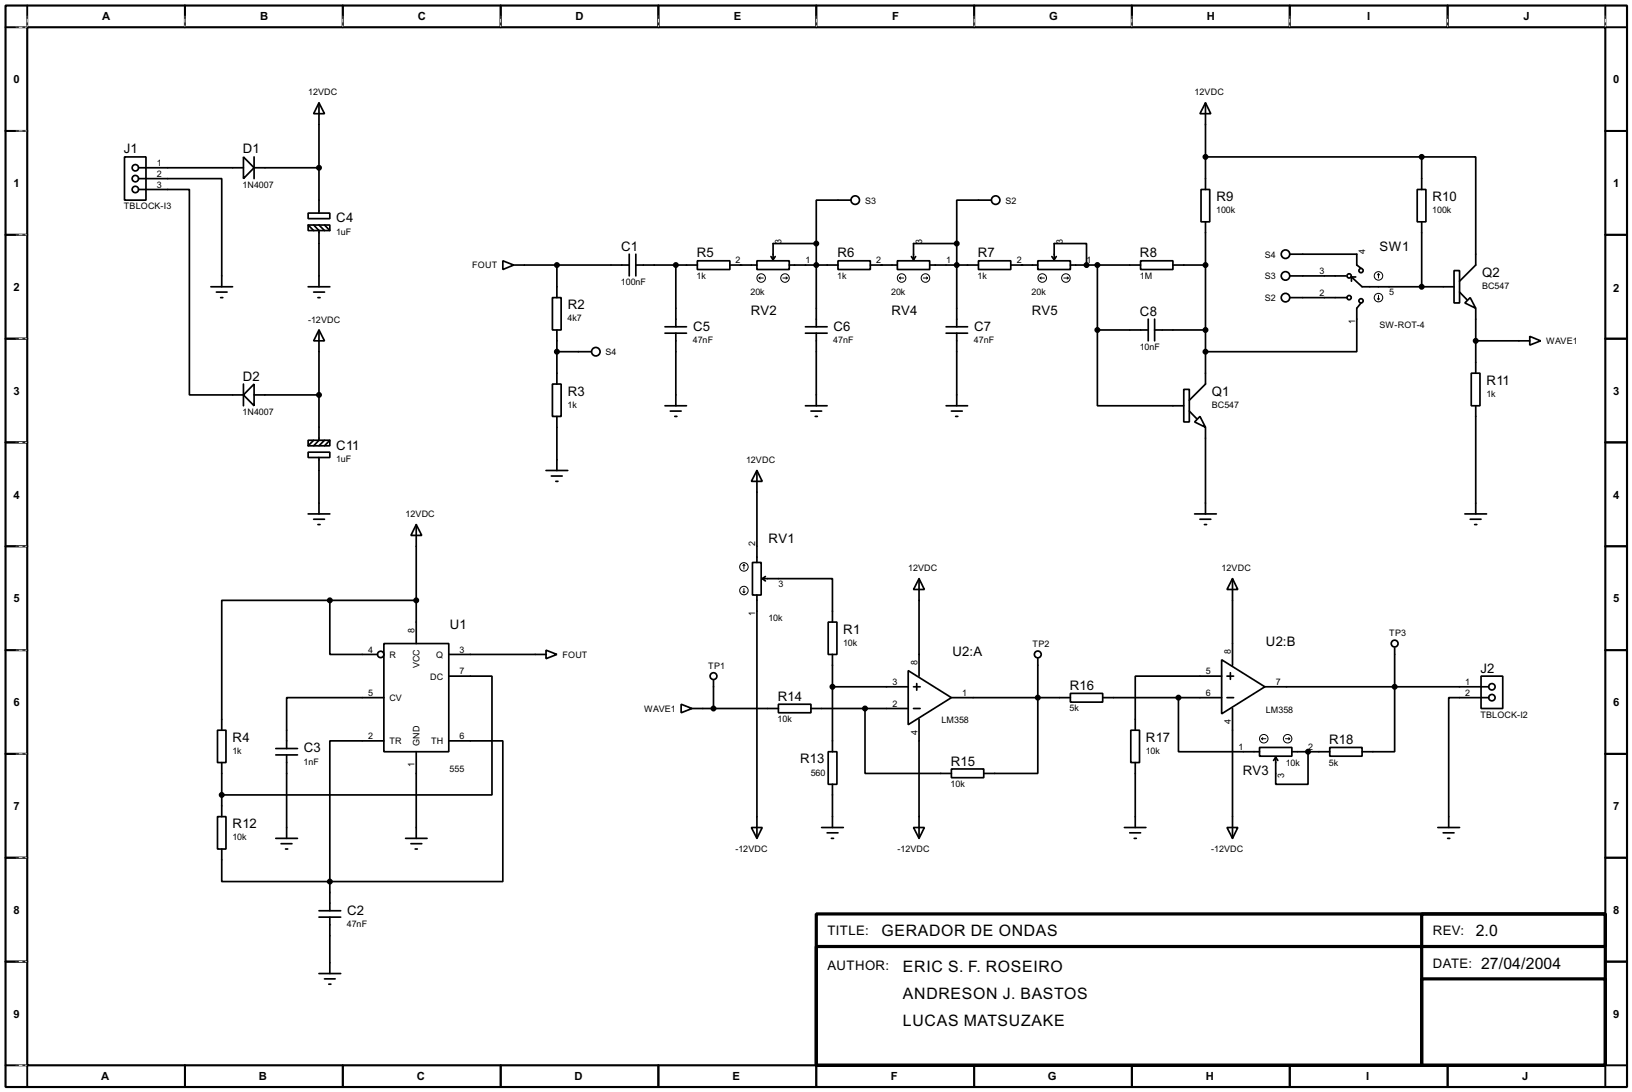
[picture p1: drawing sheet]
<svg xmlns="http://www.w3.org/2000/svg" width="383mm" height="256mm" viewBox="0 0 383 256" stroke-linecap="round" stroke-linejoin="round" font-family="sans-serif">
<path d="M1.3 1.3h381v254h-381zM6.4 6.4h370.8v243.8h-370.8z" fill="none" stroke="#000" stroke-width=".5"/>
<g fill="none" stroke="#000" stroke-width=".45">
<path d="M6.4 1.3v5.1h-5.1M43.5 1.3v5.1M80.6 1.3v5.1M117.7 1.3v5.1M154.7 1.3v5.1M191.8 1.3v5.1M228.9 1.3v5.1M266 1.3v5.1M303.1 1.3v5.1M340.2 1.3v5.1M377.2 1.3v5.1h5.1M1.3 30.8h5.1"/>
<path d="M377.2 30.8h5.1M1.3 55.2h5.1M377.2 55.2h5.1M1.3 79.6h5.1M377.2 79.6h5.1M1.3 103.9h5.1M377.2 103.9h5.1M1.3 128.3h5.1M377.2 128.3h5.1M1.3 152.7h5.1M377.2 152.7h5.1M1.3 177.1h5.1"/>
<path d="M377.2 177.1h5.1M1.3 201.5h5.1M377.2 201.5h5.1M1.3 225.9h5.1M377.2 225.9h5.1M1.3 250.2h5.1v5.1M43.5 250.2v5.1M80.6 250.2v5.1M117.7 250.2v5.1M154.7 250.2v5.1M191.8 250.2v5.1M228.9 250.2v5.1"/>
<path d="M266 250.2v5.1M303.1 250.2v5.1M340.2 250.2v5.1M382.3 250.2h-5.1v5.1"/>
</g>
<g fill="none" stroke="#fff" stroke-width=".23">
<path d="M3.9 6.4h2.3M6.4 3.9v2.3M43.5 3.9v2.3M80.6 3.9v2.3M117.7 3.9v2.3M154.7 3.9v2.3M191.8 3.9v2.3M228.9 3.9v2.3M266 3.9v2.3M303.1 3.9v2.3M340.2 3.9v2.3M377.2 3.9v2.3"/>
<path d="M3.9 30.8h2.3M3.9 55.2h2.3M3.9 79.6h2.3M3.9 103.9h2.3M3.9 128.3h2.3M3.9 152.7h2.3M3.9 177.1h2.3M3.9 201.5h2.3M3.9 225.9h2.3M3.9 250.2h2.3"/>
</g>
<g fill="none" stroke="#000" stroke-width=".23" stroke-dasharray=".5 1">
<path d="M3.9 6.4h2.3M6.4 3.9v2.3M43.5 3.9v2.3M80.6 3.9v2.3M117.7 3.9v2.3M154.7 3.9v2.3M191.8 3.9v2.3M228.9 3.9v2.3M266 3.9v2.3M303.1 3.9v2.3M340.2 3.9v2.3M377.2 3.9v2.3"/>
<path d="M3.9 30.8h2.3M3.9 55.2h2.3M3.9 79.6h2.3M3.9 103.9h2.3M3.9 128.3h2.3M3.9 152.7h2.3M3.9 177.1h2.3M3.9 201.5h2.3M3.9 225.9h2.3M3.9 250.2h2.3"/>
</g>
<path d="M191.8 214.7h185.4v35.5h-185.4zM334.1 214.7h43.1v7.6h-43.1zM191.8 222.3h142.3v27.9h-142.3zM334.1 229.9h43.1v20.3h-43.1z" fill="none" stroke="#000" stroke-width=".75"/>
<g fill="none" stroke="#000" stroke-width=".4">
<path d="M29.3 36.9h5v10.1h-5zM32.6 39.4h24.6M57.2 36.9l2.5 2.5-2.5 2.6zM59.7 39.4h15.3M59.7 36.9v5.1M75 24.2l1.3 2.5h-2.6zM75 24.2v25.9M283.3 24.2l1.2 2.5h-2.5zM283.3 24.2v20.3M283.3 36.9h50.8M334.1 36.9h12.7v25.4l-3.8 3.8M334.1 36.9v7.6"/>
<path d="M32.6 42h19.5v25.4M32.6 44.5h11.9v48.3h12.7M72.4 50.1h5.1v1.3h-5.1zM72.4 52.9h5.1v1.3h-5.1zM72.4 52.9l1.3 1.3M73.7 52.9l1.3 1.3v13.2M75 52.9l1.3 1.3M76.3 52.9l1.2 1.3M147.9 59.7v5.1M149.4 59.7v5.1M191.8 57.2v19.6M191.8 57.2h-10.1v3.8"/>
<path d="M200 47h-8.2v10.2M224.8 57.2v19.6M224.8 57.2h-10.1v3.8M233 47h-8.2v10.2M282.2 44.5h2.1v7.6h-2.1zM283.3 52.1v38.1l-3.8 3.8M303.1 59.7h15.7v2.6l1 .7M333 44.5h2.1v7.6h-2.1zM334.1 52.1v15.3M49.6 67.4h5.1M50.9 68.6h2.5M51.9 69.9h.5"/>
<path d="M72.4 67.4h5.1M73.7 68.6h2.6M74.7 69.9h.5M75 77.5l1.3 2.6h-2.6zM75 77.5v25.9l-1.3 1.3M118.2 61.3l2.5 1-2.5 1zM120.7 62.3h27.2M129.8 69.9h2.1v7.6h-2.1zM130.9 62.3v7.6M130.9 77.5v12.7M149.4 62.3h14.5M156.3 76.8h5"/>
<path d="M156.3 78.3h5M158.8 62.3v14.5M158.8 78.3v17M163.9 61.3h7.6v2h-7.6zM171.5 62.3h6.4M177.9 61.3h7.6v2h-7.6zM181.2 60.3l.5 .7M182.2 60.3l-.5 .7M185.5 62.3h11.4M189.3 76.8h5.1M189.3 78.3h5.1M191.8 78.3v17"/>
<path d="M196.9 61.3h7.6v2h-7.6zM204.5 62.3h6.4M210.9 61.3h7.6v2h-7.6zM214.2 60.3l.5 .7M215.2 60.3l-.5 .7M218.5 62.3h11.4M222.3 76.8h5.1M222.3 78.3h5.1M224.8 78.3v17M229.9 61.3h7.6v2h-7.6zM237.5 62.3h6.4M243.9 61.3h7.6v2h-7.6z"/>
<path d="M247.2 60.3l.5 .7M247.7 61v-3.8h7.6v5.1M248.2 60.3l-.5 .7M251.5 62.3h16.5M257.9 77.5v17.8h20.3M257.9 77.5h11.9M257.9 62.3v15.2M268 61.3h7.6v2h-7.6zM269.8 75v5.1M271.3 77.5h12M271.3 75v5.1M275.6 62.3h7.7"/>
<path d="M303.1 69.9h13.4M303.1 64.8h13.2M317.6 65.1l2.5 2.3h21.6M317.6 65.1v1M317.6 65.1h1M319.8 71.2l-1 1.2v10.2h-35.5M341.7 63.6h1.3v7.6h-1.3zM343 68.6l1.7 1.8M344.2 71.2l1.3-1.3 1.3 2.5zM346.8 72.4v15.3M359.5 79l2.5 1.1-2.5 1zM57.2 90.2v5.1"/>
<path d="M59.7 90.2v5.1l-2.5-2.5zM59.7 92.8h15.3M129.8 90.2h2.1v7.6h-2.1zM130.9 97.8v12.7M130.9 82.6h8.1M156.3 95.3h5M157.5 96.6h2.6M158.6 97.8h.5M189.3 95.3h5.1M190.6 96.6h2.5M191.6 97.8h.5M222.3 95.3h5.1"/>
<path d="M223.6 96.6h2.5M224.6 97.8h.5M278.2 91.5h1.3v7.6h-1.3zM279.5 96.6l1.7 1.8M282 97.8l1.3 2.6-2.6-1.3zM345.7 87.7h2.1v7.6h-2.1zM346.8 95.3v25.4M346.8 80.1h12.7M72.4 106.2h5.1v1.3h-5.1zM72.4 103.4h5.1v1.3h-5.1zM73.7 103.4l-1.3 1.3M75 107.5v13.2"/>
<path d="M76.3 103.4l-1.3 1.3M77.5 103.4l-1.2 1.3M128.3 110.5h5.1M129.6 111.8h2.5M130.6 113.1h.5M177.9 110.5l1.2 2.6h-2.5zM177.9 110.5v21.6M283.3 100.4v20.3M72.4 120.7h5.1M73.7 122h2.6M74.7 123.2h.5M97.8 123.2l1.3 2.6h-2.5z"/>
<path d="M97.8 123.2v28M176.8 132.1h2.1v7.7h-2.1zM177.9 139.8v57.1M179.1 135.9h16.5v10.2M179.1 135.9l.8 .6M179.9 135.4l-.8 .5M216 135.9l1.2 2.6h-2.5zM216 135.9v22.9M280.7 120.7h5.1M282 122h2.5M283 123.2h.5M289.6 135.9l1.3 2.6h-2.6z"/>
<path d="M289.6 135.9v20.4M344.2 120.7h5.1M345.5 122h2.5M346.5 123.2h.5M77.5 141v12.7h11.2M77.5 141h-25.4v30.5M77.5 141h20.3M90.2 151.2h15.3v25.4h-15.3zM105.5 158.8h10.1v27.9h-63.5M105.5 153.7h22.8M128.3 152.7l2.6 1-2.6 1zM167.7 159.8v6.6"/>
<path d="M194.6 146.1h2.1v7.6h-2.1zM195.6 153.7v22.9M213.4 157.5l10.2 6.4-10.2 6.3zM243.9 154.7v27h-12.7M287.1 155l10.1 6.3-10.1 6.4zM287.1 158.8h-20.3v12.7M288.3 158.8h1.6M289.1 158v1.6M327.7 152.2v24.4h-7.6M348 158.8h5.1v7.6h-5.1zM51.1 171.5h2v7.6h-2zM52.1 179.1v12.7"/>
<path d="M64.8 175.8h5.1M64.8 177.3h5.1M67.4 177.3v19.6M90.2 174h-12.7v33.1M90.2 163.9h-22.8v11.9M97.8 176.6v20.3M105.5 174h12.7v33.1h-40.7M160.1 165.4l2.5 1-2.5 1zM162.6 166.4h20.3M182.9 165.4h7.7v2h-7.7zM190.6 166.4h22.8M194.6 176.6h2.1v7.6h-2.1z"/>
<path d="M195.6 161.3h17.8M203.3 166.4v15.3h20.3M214.7 161.3h1.5M214.7 166.4h1.5M215.4 160.6v1.5M216 169v27.9M223.6 163.9h27.9M251.5 162.9h7.6v2h-7.6zM259.1 163.9h28M265.7 171.5h2.1v7.6h-2.1zM266.8 179.1v15.3M276.9 163.9v12.7h19.1"/>
<path d="M288.3 163.9h1.6M289.6 166.4v30.5M296 175.6h7.6v2h-7.6zM297.2 161.3h52.6M299.8 177.9l-.5 .7M299.8 177.9l.5 .7M303.6 176.6h8.9M307.4 176.6v7.6h-7.6v-6.3M312.5 175.6h7.6v2h-7.6zM349.8 163.9h-9.4v30.5M51.1 191.8h2v7.6h-2zM52.1 199.4v7.7h25.4"/>
<path d="M64.8 196.9h5.1M66.1 198.2h2.5M67.1 199.4h.5M95.3 196.9h5.1M96.6 198.2h2.5M97.6 199.4h.5M176.6 194.4h2.5l-1.2 2.5zM193.1 194.4h5.1M194.4 195.6h2.5M195.4 196.9h.5M195.6 184.2v10.2M214.7 194.4h2.5l-1.2 2.5z"/>
<path d="M223.6 180.6h7.6v2.1h-7.6zM264.2 194.4h5.1M265.5 195.6h2.5M266.5 196.9h.5M288.3 194.4h2.6l-1.3 2.5zM337.9 194.4h5.1M339.1 195.6h2.6M340.2 196.9h.5M75 213.9h5.1M75 215.4h5.1M77.5 207.1v6.8M77.5 215.4v13.3"/>
<path d="M75 228.7h5.1M76.3 229.9h2.5M77.3 231.2h.5"/>
<circle cx="31.8" cy="39.4" r=".75"/>
<circle cx="31.8" cy="44.5" r=".75"/>
<circle cx="31.8" cy="42" r=".75"/>
<circle cx="200.9" cy="47" r="1"/>
<circle cx="233.9" cy="47" r="1"/>
<circle cx="302" cy="59.7" r="1"/>
<circle cx="302" cy="69.9" r="1"/>
<circle cx="302" cy="64.8" r="1"/>
<circle cx="317" cy="69.9" r=".5"/>
<circle cx="317" cy="64.8" r=".5"/>
<circle cx="319.8" cy="63.6" r=".5"/>
<circle cx="319.8" cy="70.7" r=".5"/>
<circle cx="140" cy="82.6" r="1"/>
<circle cx="89.4" cy="153.7" r=".75"/>
<circle cx="167.6" cy="158.8" r=".8"/>
<circle cx="243.8" cy="153.7" r=".8"/>
<circle cx="327.7" cy="151.2" r=".8"/>
<circle cx="350.5" cy="161.3" r=".75"/>
<circle cx="350.5" cy="163.9" r=".75"/>
</g>
<g fill="#000">
<circle cx="174" cy="62.3" r=".2"/>
<circle cx="207.1" cy="62.3" r=".2"/>
<circle cx="240.1" cy="62.3" r=".2"/>
<circle cx="255.3" cy="62.3" r=".2"/>
<circle cx="307.4" cy="176.6" r=".2"/>
</g>
<g fill="#000" stroke="#000" stroke-width=".4">
<circle cx="74.9" cy="39.4" r=".5"/>
<circle cx="283.2" cy="36.9" r=".5"/>
<circle cx="334" cy="36.9" r=".5"/>
<circle cx="191.8" cy="57.2" r=".5"/>
<circle cx="224.8" cy="57.2" r=".5"/>
<circle cx="130.8" cy="62.3" r=".5"/>
<circle cx="158.8" cy="62.3" r=".5"/>
<circle cx="191.8" cy="62.3" r=".5"/>
<circle cx="224.8" cy="62.3" r=".5"/>
<circle cx="255.3" cy="62.3" r=".5"/>
<circle cx="257.8" cy="77.5" r=".5"/>
<circle cx="257.8" cy="62.3" r=".5"/>
<circle cx="283.2" cy="62.3" r=".5"/>
<circle cx="283.2" cy="77.5" r=".5"/>
<circle cx="334" cy="67.4" r=".5"/>
<circle cx="74.9" cy="92.8" r=".5"/>
<circle cx="130.8" cy="82.6" r=".5"/>
<circle cx="283.2" cy="82.6" r=".5"/>
<circle cx="346.7" cy="80.1" r=".5"/>
<circle cx="77.5" cy="141" r=".5"/>
<circle cx="97.8" cy="141" r=".5"/>
<circle cx="167.6" cy="166.4" r=".5"/>
<circle cx="195.6" cy="161.3" r=".5"/>
<circle cx="203.2" cy="166.4" r=".5"/>
<circle cx="243.8" cy="163.9" r=".5"/>
<circle cx="276.9" cy="163.9" r=".5"/>
<circle cx="307.3" cy="176.6" r=".5"/>
<circle cx="327.7" cy="161.3" r=".5"/>
<circle cx="52.1" cy="186.7" r=".5"/>
<circle cx="77.5" cy="207.1" r=".5"/>
</g>
<g fill="none" stroke="#000" stroke-width=".23">
<path d="M178.4 65.3l.2 .3M178.4 65.3h1M178.6 65.1l-.2 .2M184 65.3h1M184.7 65.1l.3 .2M185 65.3l-.3 .3M211.4 65.3h1M211.4 65.3l.2 .3M211.6 65.1l-.2 .2M217 65.3h1M217.7 65.1l.3 .2M218 65.3l-.3 .3"/>
<path d="M244.4 65.3h1M244.4 65.3l.3 .3M244.7 65.1l-.3 .2M250 65.3h1M250.8 65.1l.2 .2M251 65.3l-.2 .3M323.7 70.2l.2 .2M323.9 64.3l-.2 .3M323.9 64.3l.3 .3M323.9 64.3v1M323.9 69.4v1M324.2 70.2l-.3 .2"/>
<path d="M174.6 139l.2 .2M174.8 132.6l-.2 .3M174.8 132.6l.3 .3M174.8 132.6v1.1M174.8 138.2v1M175.1 139l-.3 .2M296.5 173.5h1M296.5 173.5l.2 .3M296.7 173.3l-.2 .2M302.1 173.5h1M302.8 173.3l.3 .2M303.1 173.5l-.3 .3"/>
<circle cx="178.8" cy="65.3" r="1"/>
<circle cx="184.4" cy="65.3" r="1"/>
<circle cx="211.8" cy="65.3" r="1"/>
<circle cx="217.4" cy="65.3" r="1"/>
<circle cx="244.9" cy="65.3" r="1"/>
<circle cx="250.4" cy="65.3" r="1"/>
<circle cx="323.9" cy="69.9" r="1"/>
<circle cx="323.9" cy="64.8" r="1"/>
<circle cx="174.8" cy="138.7" r="1"/>
<circle cx="174.8" cy="133.2" r="1"/>
<circle cx="296.9" cy="173.5" r="1"/>
<circle cx="302.5" cy="173.5" r="1"/>
</g>
<g font-size="4.2">
<text x="207.1" y="219.9">GERADOR DE ONDAS</text>
<text x="346.8" y="219.9">2.0</text>
<text x="348" y="227.5">27/04/2004</text>
<text x="212.2" y="228.3">ERIC S. F. ROSEIRO</text>
<text x="212.2" y="234.6">ANDRESON J. BASTOS</text>
<text x="212.2" y="241">LUCAS MATSUZAKE</text>
</g>
<g font-size="3.5">
<text x="29.1" y="36">J1</text>
<text x="57.1" y="36">D1</text>
<text x="285.8" y="47.2">R9</text>
<text x="336.6" y="47.2">R10</text>
<text x="79" y="52.2">C4</text>
<text x="146" y="58.9">C1</text>
<text x="324.2" y="58.9">SW1</text>
<text x="163.7" y="60.5">R5</text>
<text x="196.8" y="60.5">R6</text>
<text x="229.8" y="60.5">R7</text>
<text x="267.9" y="60.5">R8</text>
<text x="348.3" y="64.9">Q2</text>
<text x="133.4" y="72.6">R2</text>
<text x="162.9" y="77.6">C5</text>
<text x="176.4" y="74">RV2</text>
<text x="195.9" y="77.6">C6</text>
<text x="209.5" y="74">RV4</text>
<text x="228.9" y="77.6">C7</text>
<text x="242.5" y="74">RV5</text>
<text x="267.9" y="74.1">C8</text>
<text x="57.1" y="89.4">D2</text>
<text x="133.4" y="92.9">R3</text>
<text x="284.8" y="92.9">Q1</text>
<text x="349.3" y="90.4">R11</text>
<text x="79" y="105.6">C11</text>
<text x="180.6" y="127.5">RV1</text>
<text x="105.7" y="147.8">U1</text>
<text x="198.2" y="148.8">R1</text>
<text x="223.8" y="154.2">U2:A</text>
<text x="297.5" y="151.7">U2:B</text>
<text x="347.9" y="158">J2</text>
<text x="182.8" y="164.6">R14</text>
<text x="251.4" y="162.1">R16</text>
<text x="54.7" y="174.2">R4</text>
<text x="71.4" y="176.7">C3</text>
<text x="188" y="179.3">R13</text>
<text x="223.4" y="179.8">R15</text>
<text x="269.3" y="174.2">R17</text>
<text x="312.3" y="174.8">R18</text>
<text x="292" y="182">RV3</text>
<text x="54.7" y="194.5">R12</text>
<text x="81.6" y="214.8">C2</text>
<text x="194.4" y="219.7">TITLE:</text>
<text x="336.7" y="219.7">REV:</text>
<text x="194.4" y="227.7">AUTHOR:</text>
<text x="336.7" y="227.3">DATE:</text>
</g>
<g font-size="3">
<text x="24" y="4.6">A</text>
<text x="61.1" y="4.6">B</text>
<text x="98.2" y="4.6">C</text>
<text x="135.2" y="4.6">D</text>
<text x="172.4" y="4.6">E</text>
<text x="209.6" y="4.6">F</text>
<text x="246.5" y="4.6">G</text>
<text x="283.6" y="4.6">H</text>
<text x="321.2" y="4.6">I</text>
<text x="358" y="4.6">J</text>
<text x="3.2" y="19.5">0</text>
<text x="379.1" y="19.5">0</text>
<text x="3.2" y="44">1</text>
<text x="379.1" y="44">1</text>
<text x="3.2" y="68.4">2</text>
<text x="379.1" y="68.6">2</text>
<text x="3.2" y="92.7">3</text>
<text x="379.1" y="92.7">3</text>
<text x="3.2" y="117.1">4</text>
<text x="379.1" y="117.1">4</text>
<text x="3.2" y="141.5">5</text>
<text x="379.1" y="141.5">5</text>
<text x="3.2" y="165.9">6</text>
<text x="379.1" y="165.9">6</text>
<text x="3.2" y="190.3">7</text>
<text x="379.1" y="190.3">7</text>
<text x="3.2" y="214.7">8</text>
<text x="379.1" y="214.7">8</text>
<text x="3.2" y="239.1">9</text>
<text x="379.1" y="239.1">9</text>
<text x="23.8" y="253.8">A</text>
<text x="60.8" y="253.8">B</text>
<text x="97.9" y="253.8">C</text>
<text x="135" y="253.8">D</text>
<text x="172.1" y="253.8">E</text>
<text x="209.3" y="253.8">F</text>
<text x="246.2" y="253.8">G</text>
<text x="283.3" y="253.8">H</text>
<text x="321" y="253.8">I</text>
<text x="357.7" y="253.8">J</text>
</g>
<g font-size="2.4">
<text x="72.4" y="22.4">12VDC</text>
<text x="280.7" y="22.4">12VDC</text>
<text x="36.9" y="39">1</text>
<text x="36.9" y="41.6">2</text>
<text x="36.9" y="44.1">3</text>
<text x="57" y="44.1">1N4007</text>
<text x="203.3" y="47.8">S3</text>
<text x="236.3" y="47.8">S2</text>
<text x="29.1" y="49.2">TBLOCK-I3</text>
<text x="285.8" y="50.1">100k</text>
<text x="336.6" y="50.1">100k</text>
<text x="79" y="55.1">1uF</text>
<text x="183.7" y="57.2" transform="rotate(-90 183.7 57.2)">3</text>
<text x="216.7" y="57.2" transform="rotate(-90 216.7 57.2)">3</text>
<text x="249.7" y="57.2" transform="rotate(-90 249.7 57.2)">3</text>
<text x="320.8" y="59.7" transform="rotate(-90 320.8 59.7)">4</text>
<text x="110.9" y="63.1">FOUT</text>
<text x="163.7" y="65.5">1k</text>
<text x="172.9" y="61.9">2</text>
<text x="189.3" y="61.9">1</text>
<text x="196.7" y="65.5">1k</text>
<text x="205.9" y="61.9">2</text>
<text x="222.3" y="61.9">1</text>
<text x="229.7" y="65.5">1k</text>
<text x="238.9" y="61.9">2</text>
<text x="255.3" y="61.9">1</text>
<text x="267.8" y="65.5">1M</text>
<text x="297.2" y="65.6">S3</text>
<text x="297.2" y="60.5">S4</text>
<text x="310.1" y="64.4">3</text>
<text x="145.9" y="67">100nF</text>
<text x="176.4" y="69.3">20k</text>
<text x="209.4" y="69.3">20k</text>
<text x="242.4" y="69.3">20k</text>
<text x="297.2" y="70.7">S2</text>
<text x="310.1" y="69.5">2</text>
<text x="326.4" y="69.4">5</text>
<text x="348.2" y="67.8">BC547</text>
<text x="72.4" y="75.8">-12VDC</text>
<text x="133.4" y="75.5">4k7</text>
<text x="318.4" y="76.1" transform="rotate(-90 318.4 76.1)">1</text>
<text x="324.1" y="77.2">SW-ROT-4</text>
<text x="142.3" y="83.4">S4</text>
<text x="162.8" y="80.6">47nF</text>
<text x="195.8" y="80.6">47nF</text>
<text x="228.9" y="80.6">47nF</text>
<text x="267.8" y="82.2">10nF</text>
<text x="363.3" y="80.8">WAVE1</text>
<text x="133.4" y="95.8">1k</text>
<text x="284.7" y="95.8">BC547</text>
<text x="349.3" y="93.3">1k</text>
<text x="57" y="97.5">1N4007</text>
<text x="79" y="108.5">1uF</text>
<text x="175.3" y="108.8">12VDC</text>
<text x="95.3" y="121.5">12VDC</text>
<text x="177.5" y="128.3" transform="rotate(-90 177.5 128.3)">2</text>
<text x="182.9" y="137.9">3</text>
<text x="213.4" y="134.2">12VDC</text>
<text x="287.1" y="134.2">12VDC</text>
<text x="97.4" y="148.6" transform="rotate(-90 97.4 148.6)">8</text>
<text x="177.5" y="144.7" transform="rotate(-90 177.5 144.7)">1</text>
<text x="180.6" y="145.8">10k</text>
<text x="326.4" y="149.4">TP3</text>
<text x="86.5" y="153.3">4</text>
<text x="91.5" y="154.5">R</text>
<text x="102.5" y="154.5">Q</text>
<text x="108" y="153.3">3</text>
<text x="132.1" y="154.5">FOUT</text>
<text x="198.1" y="151.7">10k</text>
<text x="242.6" y="152">TP2</text>
<text x="289.2" y="153.7" transform="rotate(-90 289.2 153.7)">8</text>
<text x="98.6" y="157" transform="rotate(-90 98.6 157)">VCC</text>
<text x="101.1" y="159.6">DC</text>
<text x="108" y="158.4">7</text>
<text x="166.4" y="157.1">TP1</text>
<text x="209.7" y="160.9">3</text>
<text x="215.6" y="156.3" transform="rotate(-90 215.6 156.3)">8</text>
<text x="283.4" y="158.4">5</text>
<text x="299.8" y="160.9">7</text>
<text x="344.3" y="160.9">1</text>
<text x="86.5" y="163.5">5</text>
<text x="91.5" y="164.7">CV</text>
<text x="151.4" y="167.2">WAVE1</text>
<text x="209.7" y="166">2</text>
<text x="226.1" y="163.5">1</text>
<text x="251.3" y="167.1">5k</text>
<text x="283.4" y="163.5">6</text>
<text x="297.4" y="167.4">LM358</text>
<text x="344.3" y="163.5">2</text>
<text x="86.5" y="173.6">2</text>
<text x="108" y="173.6">6</text>
<text x="182.7" y="169.6">10k</text>
<text x="215.6" y="172.7" transform="rotate(-90 215.6 172.7)">4</text>
<text x="221.2" y="169.9">LM358</text>
<text x="289.2" y="170.1" transform="rotate(-90 289.2 170.1)">4</text>
<text x="347.8" y="168.6">TBLOCK-I2</text>
<text x="54.6" y="177.1">1k</text>
<text x="71.4" y="179.7">1nF</text>
<text x="91.5" y="174.8">TR</text>
<text x="98.6" y="175.3" transform="rotate(-90 98.6 175.3)">GND</text>
<text x="101.3" y="174.8">TH</text>
<text x="269.2" y="177.1">10k</text>
<text x="291" y="176.2">1</text>
<text x="302.1" y="179.9">10k</text>
<text x="307.4" y="176.2">2</text>
<text x="312.3" y="179.8">5k</text>
<text x="97.4" y="180.3" transform="rotate(-90 97.4 180.3)">1</text>
<text x="105.7" y="181.3">555</text>
<text x="190.5" y="182.2">560</text>
<text x="223.4" y="184.9">10k</text>
<text x="301.8" y="182.8" transform="rotate(-90 301.8 182.8)">3</text>
<text x="54.6" y="197.4">10k</text>
<text x="172.8" y="200.2">-12VDC</text>
<text x="210.9" y="200.2">-12VDC</text>
<text x="284.6" y="200.2">-12VDC</text>
<text x="81.5" y="217.8">47nF</text>
</g>
</svg>
